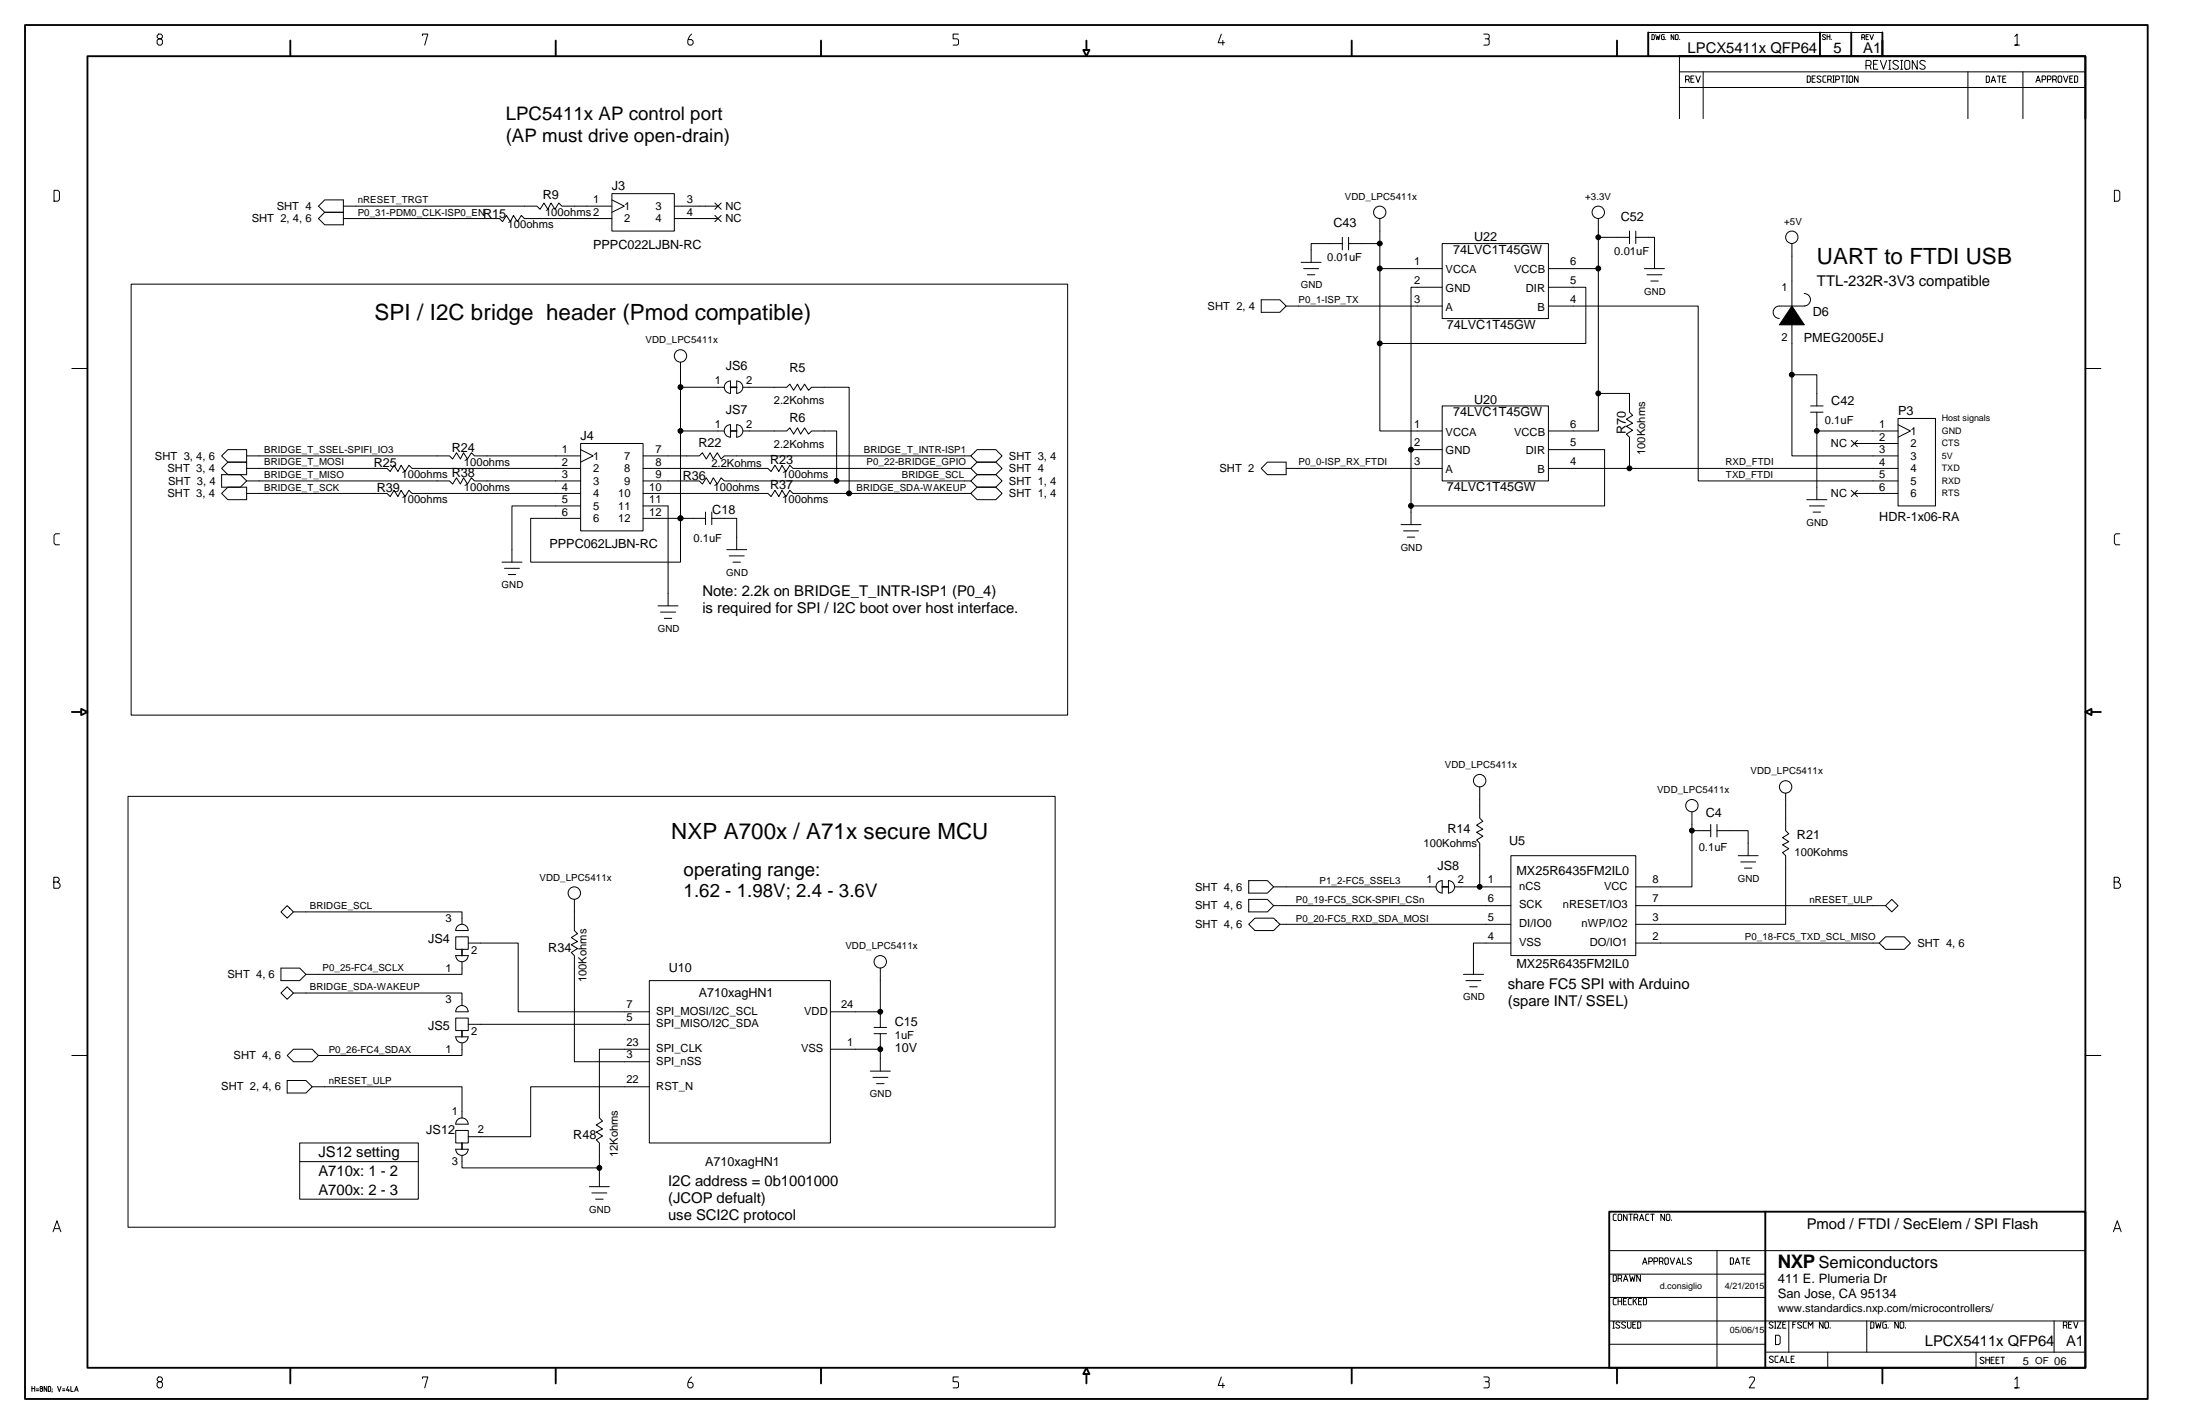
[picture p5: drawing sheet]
<svg xmlns="http://www.w3.org/2000/svg" width="432mm" height="279mm" viewBox="0 0 432 279" stroke-linecap="round" stroke-linejoin="round" font-family="sans-serif">
<g fill="none" stroke="#000" stroke-width=".2">
<path d="M31.1 6.7l-.3 .3v.3l.3 .3h.5l.3 .3v.6l-.3 .3h-.5l-.3-.3v-.6l.3-.3h.5l.3-.3v-.3l-.3-.3zM82.9 7v-.3h1.1l-.6 2.1M135.7 6.7a2.04 2.04 0 0 0-.7 1.8l.3 .3h.4l.3-.3v-.4l-.3-.3h-.6M188.1 6.7h-1v.9h.7l.3 .3-.1 .8-.9 .1M239.7 6.7l-.6 1.7h1.2M240 7.9v.9M291.2 6.7h.8a.55 .55 0 0 1 .2 .8l-.2 .1M291.5 7.6l.7 .1 .1 .8-.3 .3h-.8M324.2 6.8h.4l.1 .1v.7l-.1 .2h-.4zM325 6.8l.2 1 .2-.7 .2 .7 .2-1M326.6 6.8h-.4l-.1 .1 .1 .9h.4v-.6h-.1M326.9 7.7v.1"/>
<path d="M328.5 6.8v1l-.5-1v1M329 6.8l.4 .1v.7l-.2 .2-.4-.2v-.7zM329.6 11v12.3M329.6 17.2h79.7M329.6 14.1h79.7M329.7 7.7v.1M330.8 15.6h.6l.2-.1v-.4l-.2-.2h-.6v1.3M331.4 15.6l.2 .6M331.9 15.5h.4M332.5 14.9h-.6v1.3h.6M332.8 14.9l.5 1.3 .4-1.3M334.3 14.1v9.2"/>
<path d="M354.7 14.9h.5l.1 .2v.9l-.1 .2h-.5zM355.7 15.5h.4M356.3 14.9h-.6v1.3h.6M357.4 15.1a.47 .47 0 0 0-.8 .1l.7 .5v.3a.49 .49 0 0 1-.7 0M358.3 6.9l-.2-.1-.3 .1v.2l.5 .5-.2 .2-.4-.2M358.4 14.9h-.5l-.1 .2v.9l.1 .2h.5M358.6 6.8v1M358.6 7.2h.6M358.7 15.6h.6l.1-.1v-.4l-.1-.2h-.6v1.3M359.2 6.8v1M359.3 15.6l.1 .6M359.4 7.7v.1"/>
<path d="M359.7 14.9h.3M359.7 16.2h.3M359.9 14.9v1.3M360.3 15.6h.5l.2-.1v-.4l-.2-.2h-.5v1.3M361.4 14.9h.7M361.7 14.9v1.3M362.4 14.9h.2M362.4 16.2h.2M362.5 14.9v1.3M363.1 14.9h.4l.1 .2v.9l-.1 .2h-.4l-.2-.2v-.9zM364.7 14.9v1.3l-.7-1.3v1.3M365.4 7.3h.4l.2-.1-.2-.4h-.4v1"/>
<path d="M365.8 7.3l.2 .5M366.2 12.8h.8l.2-.2v-.5l-.2-.2h-.8v1.7M366.2 7.2h.4M366.7 6.8h-.5v1h.5M367 12.8l.2 .8M367 6.8l.3 1 .4-1M367.7 12.6h.6M368.6 11.9h-.9v1.7h.9M369.1 11.9l.6 1.7 .6-1.7M369.5 6.4h-46v4.6h46M370.7 13.6h.4M370.7 11.9h.4"/>
<path d="M370.9 11.9v1.7M372.6 12.1a.62 .62 0 0 0-1.1 .1l.1 .3 .9 .5 .1 .2-.1 .3a.7 .7 0 0 1-1-.2M373 13.6h.4M373 11.9h.4M373.2 11.9v1.7M374.1 11.9h.5l.2 .2v1.2l-.2 .3h-.5l-.3-.3v-1.2zM376.3 11.9v1.7l-1-1.7v1.7M377.9 12.1a.62 .62 0 0 0-1.1 .1l.1 .3 .9 .5 .1 .2-.1 .3a.68 .68 0 0 1-1-.2M386.2 14.1v9.2M389.8 14.9h.5l.2 .2v.9l-.2 .2h-.5zM390.8 16.2l.4-1.3 .5 1.3M391 15.8h.5"/>
<path d="M392 14.9h.7M392.4 14.9v1.3M393.1 15.5h.4M393.7 14.9h-.6v1.3h.6M395.5 7.2l.4-.5v2.1h-.4h.9M397 14.1v9.2M399.6 16.2l.4-1.3 .5 1.3M399.8 15.8h.5M400.8 15.6h.5l.2-.1v-.4l-.2-.2h-.5v1.3M401.8 15.6h.6l.1-.1v-.4l-.1-.2h-.6v1.3M402.9 15.6h.5l.2-.1v-.4l-.2-.2h-.5v1.3M403.4 15.6l.2 .6"/>
<path d="M404.1 14.9h.4l.2 .2v.9l-.2 .2h-.4l-.2-.2v-.9zM405 14.9l.4 1.3 .5-1.3M406.2 15.5h.5M406.8 14.9h-.6v1.3h.6M407.2 14.9h.4l.2 .2v.9l-.2 .2h-.4zM10.6 37.3h.8l.3 .4v1.5l-.3 .3h-.8zM63.7 39.2h3.7v4.9h-3.7l-1.2-1.2 1.2-1.2h3.7h-3.7l-1.2-1.3zM120.1 38h12.3v7.3h-12.3zM120.1 39.2l2.4 1.2-2.4 1.3M140.3 39.8l1.2 1.3M141.5 39.8l-1.2 1.3M415 37.3h.8l.3 .4v1.5l-.3 .3h-.8z"/>
<path d="M25.7 55.8h183.8v84.5h-183.8zM67.4 40.4h38l.6 .7 .8-1.3 .7 1.3 .6-1.3 .8 1.3 .8-1.3 .6 .6h9.8M67.4 42.9h30.6l.6 .6 .8-1.2 .8 1.2 .6-1.2 .8 1.2 .7-1.2 .6 .6h17.2M140.3 42.3l1.2 1.2M140.9 42.9h-8.5M140.9 40.4h-8.5M141.5 42.3l-1.2 1.2M247.5 58.8h3.7l1.2 1.2-1.2 1.3h-3.7zM255.4 51.5h3.9M255.9 52.7h2.9M256.6 53.9h1.5M263.5 47.8h-6.2v3.7"/>
<path d="M263.5 46.6v2.4M264.7 47.8h6.1M264.7 46.6v2.4M270.8 42.9v41.7h12.3M270.8 52.7h12.3M283.1 47.8h20.8v14.7h-20.8zM283.1 56.4h-6.2v46.5M303.9 56.4h7.4v11h-40.5M303.9 52.7h9.8M313.7 42.9v41.7h-9.8M313.7 46.6h6.1M319.8 45.3v2.5"/>
<path d="M321.1 46.6h3.6v6.1M321.1 45.3v2.5M322.8 52.7h3.9M323.3 53.9h2.9M324 55.1h1.5M351.7 47.8v12.2M354.1 57.6a1.22 1.22 0 0 1 1.2 1.2 1.22 1.22 0 0 1-1.2 1.2M14.1 72.3h3.1M133.6 71.1v39.2h-29.4v-8.6h9.8M142.2 76h-8.6M142.4 75.2l.6-.4h.4v2.4a1.21 1.21 0 0 1-1-2zM144.6 74.8a1.21 1.21 0 0 1 1.2 1.2 1.21 1.21 0 0 1-1.2 1.2z"/>
<path d="M145.8 76h8.6l.6-.6 .8 1.2 .7-1.2 .6 1.2 .8-1.2 .8 1.2 .6-.6h7.4v20.8M252.4 60h30.7M283.1 79.7h20.8v14.7h-20.8zM303.9 60h29.4v34.4h39.2M313.7 77.2h6.1v3.7l.6 .6-1.2 .8 1.2 .7-1.2 .7 1.2 .7-1.2 .8 .6 .6v6.1M349.2 60a1.22 1.22 0 0 0-1.2 1.3 1.22 1.22 0 0 0 1.2 1.2M349.2 60h4.9M351.7 73.5h4.9v6.2M351.7 62.5v27h20.8M355.4 79.7h2.4M409.3 72.3h3M43.5 96.8l1.2-1.2h3.7v2.4h-3.7z"/>
<path d="M43.5 89.5l1.2-1.3h3.7v4.9h-3.7l-1.2-1.2 1.2-1.2h3.7h-3.7zM43.5 93.1h3.7l1.2 1.3-1.2 1.2h-3.7zM48.4 94.4h39.8l.6 .6 .8-1.3 .8 1.3 .6-1.3 .8 1.3 .7-1.3 .6 .7h20.9M48.4 89.5h39.8l.6 .6 .8-1.3 .8 1.3 .6-1.3 .8 1.3 .7-1.3 .6 .7h20.9M114 91.9h-33.1l-.6-.6-.8 1.2-.8-1.2-.6 1.2-.8-1.2-.7 1.2-.6-.6h-27.6M114 96.8h-33.1l-.6-.6-.8 1.2-.8-1.2-.6 1.2-.8-1.2-.7 1.2-.6-.6h-27.6M114 87h12.2v17.2h-12.2zM114 88.2l2.4 1.3-2.4 1.2M114 99.3h-13.5v11M126.2 91.9h24.5l.6 .6 .8-1.2 .8 1.2 .6-1.2 .8 1.2 .7-1.2 .6 .6h34.9M126.2 94.4h11l.7 .6 .7-1.3 .8 1.3 .6-1.3 .8 1.3 .7-1.3 .7 .7h48.3M126.2 96.8h24.5l.6 .6 .8-1.2 .8 1.2 .6-1.2 .8 1.2 .7-1.2 .6 .6h34.9"/>
<path d="M126.2 89.5h11l.7-.7 .7 1.3 .8-1.3 .6 1.3 .8-1.3 .7 1.3 .7-.6h48.3M126.2 99.3h4.9v19.6M133.6 84.6h8.6M142.4 83.8l.6-.4 .4-.1v2.5a1.22 1.22 0 0 1-1-2zM144.6 83.3a1.22 1.22 0 0 1 1.2 1.3 1.22 1.22 0 0 1-1.2 1.2zM145.8 84.6h8.6l.6-.7 .8 1.3 .7-1.3 .6 1.3 .8-1.3 .8 1.3 .6-.6h4.9v9.8M191.8 95.6h3.7l1.2 1.2-1.2 1.2h-3.7l-1.3-1.2zM191.8 93.1h3.7l1.2 1.3-1.2 1.2h-3.7l-1.3-1.2zM191.8 88.2h3.7l1.2 1.3-1.2 1.2h-3.7l-1.3-1.2zM191.8 90.7h3.7l1.2 1.2-1.2 1.2h-3.7l-1.3-1.2zM248.8 90.7h3.6v2.4h-3.6l-1.3-1.2zM283.1 91.9h-30.7"/>
<path d="M283.1 88.2h-6.2M303.9 88.2h11v11.1h-38M303.9 91.9h68.6M354.6 98h4M355.1 99.3h3M355.4 80.9h2.4M356.6 84.6h15.9M356.6 80.9v17.1M363.3 86.4l1.3 1.2M363.3 96.2l1.3 1.2M363.9 96.8h8.6M363.9 87h8.6"/>
<path d="M364.6 86.4l-1.3 1.2M364.6 96.2l-1.3 1.2M372.5 82.1h7.4v17.2h-7.4zM372.5 83.3l2.5 1.3-2.5 1.2M11.7 104.7h-.8l-.3 .4v1.5l.3 .3h.8M98.5 110.3h3.9M99 111.5h3M99.8 112.7h1.4M126.2 101.7h12.3M129.2 118.9h3.9M138.5 100.5v2.4M139.7 101.7h4.9v6.1"/>
<path d="M139.7 100.5v2.4M142.6 107.8h4M143.1 109.1h3M143.9 110.3h1.4M275 102.9h3.9M275.5 104.2h2.9M276.2 105.4h1.5M355.9 100.5h1.4M416.1 104.7h-.8l-.3 .4v1.5l.3 .3h.8M129.6 120.1h3M130.4 121.3h1.4M25.1 156.3h182v84.5h-182z"/>
<path d="M290.4 154.4v6.1l.6 .6-1.2 .8 1.2 .8-1.2 .6 1.2 .8-1.2 .7 .6 .6v8.6M332.1 159.3v14.7h-11M350.5 155.6v7.4l.6 .6-1.2 .8 1.2 .7-1.2 .7 1.2 .7-1.2 .8 .6 .6v13.5h-29.4M10.6 173.1h.7l.3-.4v-.3l-.3-.3h-.7v2.2h.9l.3-.3v-.5l-.5-.4M55.1 178.9l1.3-1.2 1.2 1.2-1.2 1.2zM57.6 178.9h33.1v2.5M112.7 176.5v6.1l.6 .6-1.2 .8 1.2 .7-1.2 .7 1.2 .7-1.2 .8 .6 .6v20.8h14.7M245.1 172.8h3.7l1.2 1.2-1.2 1.2h-3.7zM245.1 176.5h3.7l1.2 1.2-1.2 1.2h-3.7zM250 174h31.9M250 177.7h46.5M282.1 173.3l.6-.5h.4v2.4a1.22 1.22 0 0 1-1-1.9z"/>
<path d="M284.3 172.8a1.22 1.22 0 0 1 1.2 1.2 1.22 1.22 0 0 1-1.2 1.2M284.3 172.8v2.4M285.5 174h11M296.5 167.9h24.6v19.6h-24.6zM335.8 163h-3.7M335.8 161.8v2.4M337 161.8v2.4M337 163h6.1v4.9M341.2 167.9h3.9M341.7 169.1h2.9M342.4 170.3h1.5M370.1 177.7h-49"/>
<path d="M371.3 176.5l1.2 1.2-1.2 1.2-1.2-1.2zM415 173.1h.7l.3-.4v-.3l-.3-.3h-.7v2.2h.9l.3-.3v-.5l-.5-.4M55.1 189.9h3.7l1.2 1.3-1.2 1.2h-3.7zM55.1 194.8l1.3-1.2 1.2 1.2-1.2 1.3zM57.6 194.8h33.1v2.5M89.5 183.8h2.4v2.5h-2.4zM89.5 199.7h2.4v2.5h-2.4zM89.5 187.5h2.4a1.22 1.22 0 0 1-1.2 1.2 1.22 1.22 0 0 1-1.2-1.2zM89.5 198.5a1.22 1.22 0 0 1 1.2-1.2 1.22 1.22 0 0 1 1.2 1.2M89.5 198.5h2.4M89.9 181.6a1.23 1.23 0 0 1 2 1h-2.4v-.4zM90.7 188.7v2.5h-30.7"/>
<path d="M91.9 185h9.8v13.5h25.7M127.4 192.4h35.6v31.9h-35.6zM163 198.5h9.8M172.8 189.9v11.7M245.1 181.4l1.2-1.3h3.7l1.2 1.3-1.2 1.2h-3.7zM251.2 181.4h45.3M287.2 191.2h4M287.7 192.4h3M288.5 193.6h1.4M296.5 185h-7.3v6.2M321.1 185h47.8M370.1 183.8h3.7l1.2 1.2-1.2 1.3h-3.7l-1.2-1.3z"/>
<path d="M14.1 207.1h3.1M56.4 212h3.6l1.3 1.2-1.3 1.3h-3.6zM56.4 207.1l1.2-1.2h3.7l1.2 1.2-1.2 1.2h-3.7zM61.3 213.2h29.4v6.2M89.5 203.4a1.22 1.22 0 0 0 1.2 1.2 1.22 1.22 0 0 0 1.2-1.2M89.5 203.4h2.4M89.9 219.6a1.23 1.23 0 0 1 2 1h-2.4v-.4zM90.7 204.6v2.5h-28.2M91.9 201h35.5M127.4 205.9h-9.8v13.5l.7 .6-1.3 .7 1.3 .8-1.3 .6 1.3 .8-1.3 .7 .6 .7v8.5M127.4 213.2h-23.2v9.8h-12.3M163 205.9h9.8"/>
<path d="M170.8 210.2h4M171.3 211.4h3M171.6 201.6h2.4M171.6 202.8h2.4M172 212.6h1.5M172.8 202.8v7.4M409.3 207.1h3M58.8 224.3h23.3v11h-23.3zM58.8 227.9h23.3M89.5 221.8h2.4v2.5h-2.4zM89.5 225.5h2.4a1.22 1.22 0 0 1-1.2 1.2 1.22 1.22 0 0 1-1.2-1.2zM90.7 226.7v2.5h26.9"/>
<path d="M115.7 232.8h3.9M116.2 234.1h2.9M116.9 235.3h1.5M317.2 238.2h-.4l-.2 .2v.9l.2 .2h.4M317.8 238.2h.3l.2 .2v.9l-.2 .2h-.3l-.2-.2v-.9zM319.3 238.2v1.3l-.7-1.3v1.3M319.7 238.2h.7M320.1 238.2v1.3M320.7 238.9h.5l.2-.1v-.4l-.2-.2h-.5v1.3M321.2 238.9l.2 .6M321.8 239.5l.4-1.3 .4 1.3M321.9 239.1h.6"/>
<path d="M323.6 238.2h-.4l-.2 .2v.9l.2 .2h.4M324 238.2h.7M324.3 238.2v1.3M326.7 238.2v1.3l-.7-1.3v1.3M327.2 238.2h.4l.1 .2v.9l-.1 .2h-.4l-.2-.2v-.9zM328.1 239.4v.1M10.4 241.7l.8-2.2 .7 2.2M10.7 241.1h.9M315.8 245.4h93.5M315.8 254.6h30.7M315.8 250h30.7M315.8 259.2h93.5"/>
<path d="M316.6 259.4h.3M316.6 250.2h.5l.1 .1v.9l-.1 .2h-.5zM316.7 259.4v1.2M317.2 254.8h-.4l-.2 .1v.9l.2 .2h.4M317.6 254.8v1.2M317.6 255.3h.7M317.6 250.9h.5l.2-.2v-.4l-.2-.1h-.5v1.2M317.9 259.5a.47 .47 0 0 0-.8 .1l.7 .6 .1 .1-.1 .2a.47 .47 0 0 1-.7-.1M318.1 250.9l.2 .5M318.3 254.8v1.2M318.6 255.3h.5M318.6 251.4l.5-1.2 .4 1.2"/>
<path d="M318.8 251h.5M319.1 259.5a.47 .47 0 0 0-.8 .1l.7 .6v.3a.49 .49 0 0 1-.7-.1M319.2 254.8h-.6v1.2h.6M319.4 259.4v1l.2 .2h.4l.1-.2v-1M319.8 250.2l.3 1.2 .3-.9 .3 .9 .2-1.2M320.2 254.8h-.4l-.2 .1v.9l.2 .2h.4M320.5 259.9h.4M320.5 254.8v1.2M320.8 255.2l.4 .8M321.1 259.4h-.6v1.2h.6M321.2 254.8l-.7 .7M321.4 259.4h.5l.1 .1v.9l-.1 .2h-.5z"/>
<path d="M321.6 255.3h.4M322 250.2v1.2l-.8-1.2v1.2M322.2 254.8h-.6v1.2h.6M322.4 248.1l.4-1.3 .5 1.3M322.6 254.8h.4l.2 .1v.9l-.2 .2h-.4zM322.6 247.7h.5M323.6 247.5h.5l.2-.1v-.4l-.2-.2h-.5v1.3M324.6 247.5h.6l.2-.1v-.4l-.2-.2h-.6v1.3M325.7 247.5h.5l.2-.1v-.4l-.2-.2h-.5v1.3M326.2 247.5l.2 .6M326.9 246.8h.4l.1 .2v.9l-.1 .2h-.4l-.2-.2v-.9zM327.8 246.8l.4 1.3 .5-1.3"/>
<path d="M329 248.1l.5-1.3 .4 1.3M329.2 247.7h.5M330.2 246.8v1.3h.7M332 247a.47 .47 0 0 0-.8 .1l.8 .7-.3 .3-.5-.2M337 245.4v23M339.6 246.8h.5l.1 .2v.9l-.1 .2h-.5zM340.6 248.1l.4-1.3 .5 1.3M340.7 247.7h.6M341.8 246.8h.7M342.2 246.8v1.3M342.9 247.4h.4M343.5 246.8h-.6v1.3h.6"/>
<path d="M348 259.5a.47 .47 0 0 0-.8 .1l.8 .7-.3 .3-.5-.2M348.3 259.4h.3M348.4 259.4v1.2M348.8 259.4h.8l-.8 1.2h.8M349.9 259.9h.5M350.5 259.4h-.6v1.2h.6M351.1 259.2v6.1M351.9 259.9h.4M352.5 259.4h-.6v1.2M353.6 259.5a.47 .47 0 0 0-.8 .1l.8 .7a.45 .45 0 0 1-.3 .3 .45 .45 0 0 1-.5-.2M354.6 259.4h-.5l-.2 .1v.9l.2 .2h.5M357.8 259.4v1.2l-.7-1.2v1.2"/>
<path d="M358.3 259.4h.4l.2 .1v.9l-.2 .2h-.4l-.1-.2v-.9zM366.4 259.2v6.1M367.2 259.4h.4l.2 .1v.9l-.2 .2h-.4zM368.1 259.4l.3 1.2 .3-.9 .3 .9 .2-1.2M370.2 259.4h-.5l-.2 .1v.9l.2 .2h.5v-.7h-.2M372.6 259.4v1.2l-.7-1.2v1.2M373.1 259.4h.4l.2 .1v.9l-.2 .2h-.4l-.2-.2v-.9zM403.2 259.2v6.1M406 259.9h.4M406.6 259.4h-.6v1.2h.6M407 259.4l.4 1.2 .5-1.2M414.8 241.7l.8-2.2 .7 2.2"/>
<path d="M415.1 241.1h.9M6.3 272v1M6.3 272.4h.5M6.8 272v1M7.1 272.9h.5M7.1 272.5h.5M8 272l-.1 .3 .4 .3-.1 .4h-.2l-.1-.4 .3-.2 .1-.2zM9.2 272v1l-.5-1v1M9.5 272l.4 .2v.7l-.1 .1h-.3zM10.2 272.9v.2M10.2 272.5v.1M11.3 272l.3 1 .4-1"/>
<path d="M12.3 272.9h.4M12.3 272.5h.4M13.3 272l-.2 .8h.5M13.5 272.6v.4M13.9 272v1h.5M14.6 273l.4-1 .3 1M14.8 272.7h.4M31.1 270.2l-.3 .3v.3l.3 .3h.5l.3 .3v.6l-.3 .3h-.5l-.3-.3v-.6l.3-.3h.5l.3-.3v-.3l-.3-.3zM82.9 270.5v-.3h1.1l-.6 2.1M135.7 270.2a2.03 2.03 0 0 0-.7 1.8l.3 .3h.4l.3-.3v-.4l-.3-.4h-.6M188.1 270.2h-1v.9h.7l.3 .3-.1 .8-.9 .1M239.7 270.2l-.6 1.6h1.2"/>
<path d="M240 271.4v.9M291.2 270.2h.8a.5 .5 0 0 1 .3 .4 .5 .5 0 0 1-.3 .5M291.5 271.1l.7 .1 .1 .8-.3 .3h-.8M315.8 263.8h30.7M316.6 260.6h.3M343.3 270.3l.3-.1h.5l.2 .1 .1 .2v.3l-1.1 1.5h1.1M346.5 265.3h62.8M348.1 266.3a.47 .47 0 0 0-.8 .1l.8 .7a.45 .45 0 0 1-.8 0M348.3 260.6h.3M348.5 262h.6l.3 .3v1.2l-.3 .3h-.6zM349 266.1h-.4l-.2 .2v.8l.2 .2h.4M349.3 267.3l.5-1.2 .4 1.2"/>
<path d="M349.5 267h.6M350.6 266.1v1.2h.6M351.6 266.6h.4M352.2 266.1h-.6v1.2h.6M354.9 260.6v-1.2l.5 .7 .4-.7v1.2M358.7 265.3v3.1M359.2 260.5v.1M370.6 260.5v.1M374 260.5v.1M387.8 265.3v3.1M389.4 266.5l-.5-.2-.3 .3 .7 .5 .1 .2-.1 .1a.47 .47 0 0 1-.7-.1M389.8 266.3v1.2"/>
<path d="M389.8 266.8h.7M390.5 266.3v1.2M390.8 266.8h.4M391.4 266.3h-.6v1.2h.6M391.8 266.8h.4M392.4 266.3h-.6v1.2h.6M392.7 266.3h.7M393.1 266.3v1.2M395.5 270.6l.4-.4v2.1h-.4h.9M405 260.1h.5l.2-.2v-.4l-.2-.1h-.5v1.2M405.5 260.1l.2 .5"/>
<circle cx="270.8" cy="41.7" r="1.21"/>
<circle cx="313.7" cy="41.7" r="1.21"/>
<circle cx="351.7" cy="46.6" r="1.21"/>
<circle cx="133.6" cy="69.8" r="1.21"/>
<circle cx="290.4" cy="153.2" r="1.22"/>
<circle cx="332.1" cy="158.1" r="1.21"/>
<circle cx="350.5" cy="154.4" r="1.22"/>
<circle cx="112.7" cy="175.2" r="1.22"/>
<circle cx="172.8" cy="188.7" r="1.22"/>
</g>
<g fill="#000" stroke="#000" stroke-width=".2">
<path d="M351.7 60l2.4 3.7h-4.9z" fill-rule="evenodd"/>
<circle cx="270.8" cy="52.7" r=".49"/>
<circle cx="270.8" cy="47.8" r=".48"/>
<circle cx="313.7" cy="52.7" r=".48"/>
<circle cx="313.7" cy="46.6" r=".48"/>
<circle cx="133.6" cy="76" r=".49"/>
<circle cx="270.8" cy="67.4" r=".48"/>
<circle cx="313.7" cy="77.2" r=".48"/>
<circle cx="351.7" cy="73.5" r=".48"/>
<circle cx="133.6" cy="84.5" r=".48"/>
<circle cx="164.2" cy="94.3" r=".48"/>
<circle cx="166.7" cy="96.8" r=".48"/>
<circle cx="276.9" cy="88.2" r=".48"/>
<circle cx="276.9" cy="99.2" r=".48"/>
<circle cx="319.8" cy="91.9" r=".48"/>
<circle cx="356.6" cy="84.5" r=".48"/>
<circle cx="133.6" cy="101.7" r=".48"/>
<circle cx="290.4" cy="174" r=".48"/>
<circle cx="332.1" cy="163" r=".48"/>
<circle cx="172.8" cy="198.5" r=".48"/>
<circle cx="172.8" cy="205.9" r=".48"/>
<circle cx="117.6" cy="229.1" r=".48"/>
</g>
<path d="M143.4 76h1.2M143.4 84.6h1.2M283.1 174h1.2M90.7 186.3v1.2M90.7 202.2v1.2M90.7 224.3v1.2" fill="none" stroke="#000" stroke-width=".32"/>
<g fill="none" stroke="#000" stroke-width=".37">
<path d="M4.9 4.9h416.6v269.6h-416.6zM17.2 11h392.1v257.4h-392.1zM57 8v3M109.1 8v3M161.1 8v3M213.2 8v1.8h-.6l.6 1.2 .6-1.2h-.6M265.3 8v3M317.4 8v3M323.5 6.4v4.6M329.6 11h79.7v12.3M357.2 6.4v4.6M363.3 6.4v4.6"/>
<path d="M369.5 6.4v4.6M14.1 139.7h1.8v.6l1.3-.6-1.3-.6v.6M410.5 139.7v.6l-1.2-.6 1.2-.6v.6h1.8M315.8 237.7h93.5v30.7h-93.5zM346.5 237.7v30.7M57 268.4v3M109.1 268.4v3M161.1 268.4v3M213.2 269.6h-.6l.6-1.2 .6 1.2h-.6v1.8M265.3 268.4v3M317.4 268.4v3M369.5 268.4v3"/>
</g>
<g font-size="4.4">
<text x="356.6" y="51.8">UART to FTDI USB</text>
<text x="73.5" y="62.8">SPI / I2C bridge header (Pmod compatible)</text>
<text x="131.7" y="164.5">NXP A700x / A71x secure MCU</text>
</g>
<g font-size="3.7">
<text x="99.3" y="23.6">LPC5411x AP control port</text>
<text x="99.3" y="27.8">(AP must drive open-drain)</text>
<text x="134.2" y="171.9">operating range:</text>
<text x="134.2" y="176.1">1.62 - 1.98V; 2.4 - 3.6V</text>
<text x="348.9" y="248.7">NXP</text>
</g>
<text font-size="3.3" x="356.9" y="248.8">Semiconductors</text>
<g font-size="2.9">
<text x="331.2" y="10.5">LPCX5411x QFP64</text>
<text x="359.9" y="10.5">5</text>
<text x="365.7" y="10.5">A1</text>
<text x="356.6" y="56.1">TTL-232R-3V3 compatible</text>
<text x="137.9" y="116.9">Note: 2.2k on BRIDGE_T_INTR-ISP1 (P0_4)</text>
<text x="137.9" y="120.2">is required for SPI / I2C boot over host interface.</text>
<text x="295.9" y="194.1">share FC5 SPI with Arduino</text>
<text x="295.9" y="197.4">(spare INT/ SSEL)</text>
<text x="62.5" y="227">JS12 setting</text>
<text x="62.5" y="230.7">A710x: 1 - 2</text>
<text x="131.1" y="232.7">I2C address = 0b1001000</text>
<text x="62.5" y="234.4">A700x: 2 - 3</text>
<text x="131.1" y="239.3">use SCI2C protocol</text>
<text x="131.1" y="236.1">(JCOP defualt)</text>
<text x="354.6" y="241.1">Pmod / FTDI / SecElem / SPI Flash</text>
<text x="377.8" y="264.1">LPCX5411x QFP64</text>
<text x="405.5" y="264.1">A1</text>
</g>
<g font-size="2.5">
<text x="106.5" y="39">R9</text>
<text x="120.1" y="37.3">J3</text>
<text x="94.8" y="42.7">R15</text>
<text x="261.7" y="44.5">C43</text>
<text x="289.3" y="47.4">U22</text>
<text x="318.1" y="43.3">C52</text>
<text x="116.4" y="48.8">PPPC022LJBN-RC</text>
<text x="285.2" y="49.8">74LVC1T45GW</text>
<text x="284" y="64.5">74LVC1T45GW</text>
<text x="355.8" y="62">D6</text>
<text x="354" y="67">PMEG2005EJ</text>
<text x="142.5" y="72.6">JS6</text>
<text x="155" y="73">R5</text>
<text x="142.5" y="81.2">JS7</text>
<text x="155" y="82.8">R6</text>
<text x="285.2" y="81.7">74LVC1T45GW</text>
<text x="289.3" y="79.2">U20</text>
<text x="359.4" y="79.5">C42</text>
<text x="372.5" y="81.5">P3</text>
<text x="88.7" y="88.6">R24</text>
<text x="114" y="86.4">J4</text>
<text x="137.1" y="87.7">R22</text>
<text x="319.1" y="85.2" transform="rotate(-90 319.1 85.2)">R70</text>
<text x="73.4" y="91.7">R25</text>
<text x="134" y="94.1">R36</text>
<text x="151.2" y="96">R37</text>
<text x="74" y="96.6">R39</text>
<text x="139.8" y="100.9">C18</text>
<text x="284" y="96.4">74LVC1T45GW</text>
<text x="107.8" y="107.6">PPPC062LJBN-RC</text>
<text x="368.9" y="102.3">HDR-1x06-RA</text>
<text x="334.8" y="160.2">C4</text>
<text x="284.1" y="163.4">R14</text>
<text x="296.2" y="165.7">U5</text>
<text x="352.7" y="164.6">R21</text>
<text x="282.1" y="170.6">JS8</text>
<text x="297.6" y="171.6">MX25R6435FM2IL0</text>
<text x="84" y="185">JS4</text>
<text x="107.6" y="186.7">R34</text>
<text x="131.3" y="190.8">U10</text>
<text x="297.6" y="190">MX25R6435FM2IL0</text>
<text x="137.2" y="195.6">A710xagHN1</text>
<text x="84" y="202.2">JS5</text>
<text x="175.6" y="201.4">C15</text>
<text x="175.6" y="206.5">10V</text>
<text x="83.7" y="222.6">JS12</text>
<text x="112.5" y="223.4">R48</text>
<text x="138.4" y="228.7">A710xagHN1</text>
<text x="348.9" y="251.8">411 E. Plumeria Dr</text>
<text x="348.9" y="254.7">San Jose, CA 95134</text>
</g>
<g font-size="2.2">
<text x="54.3" y="41.2">SHT 4</text>
<text x="116.4" y="39.9">1</text>
<text x="122.5" y="41.2">1</text>
<text x="128.7" y="41.2">3</text>
<text x="134.8" y="39.9">3</text>
<text x="142.4" y="41.2">NC</text>
<text x="49.4" y="43.6">SHT 2, 4, 6</text>
<text x="99.6" y="44.8">100ohms</text>
<text x="107" y="42.4">100ohms2</text>
<text x="122.5" y="43.6">2</text>
<text x="128.7" y="43.6">4</text>
<text x="134.8" y="42.4">4</text>
<text x="142.4" y="43.6">NC</text>
<text x="260.5" y="51.3">0.01uF</text>
<text x="277.6" y="52">1</text>
<text x="283.7" y="53.6">VCCA</text>
<text x="297.2" y="53.6">VCCB</text>
<text x="308.2" y="52">6</text>
<text x="316.8" y="50.1">0.01uF</text>
<text x="277.6" y="59.4">3</text>
<text x="277.6" y="55.7">2</text>
<text x="283.7" y="57.3">GND</text>
<text x="299.5" y="57.3">DIR</text>
<text x="308.2" y="59.4">4</text>
<text x="308.2" y="55.7">5</text>
<text x="349.7" y="57.1">1</text>
<text x="237" y="60.8">SHT 2, 4</text>
<text x="283.7" y="60.9">A</text>
<text x="301.8" y="60.9">B</text>
<text x="349.7" y="66.9">2</text>
<text x="140.3" y="75.3">1</text>
<text x="146.4" y="75.3">2</text>
<text x="140.3" y="83.9">1</text>
<text x="146.4" y="83.9">2</text>
<text x="151.9" y="79.3">2.2Kohms</text>
<text x="277.6" y="83.9">1</text>
<text x="308.2" y="83.9">6</text>
<text x="358.2" y="83.2">0.1uF</text>
<text x="110.3" y="88.9">1</text>
<text x="128.7" y="88.9">7</text>
<text x="151.9" y="87.9">2.2Kohms</text>
<text x="277.6" y="87.5">2</text>
<text x="283.7" y="89.1">GND</text>
<text x="283.7" y="85.4">VCCA</text>
<text x="297.2" y="85.4">VCCB</text>
<text x="299.5" y="89.1">DIR</text>
<text x="308.2" y="87.5">5</text>
<text x="322.9" y="89.3" transform="rotate(-90 322.9 89.3)">100Kohms</text>
<text x="359.4" y="87.7">NC</text>
<text x="368.9" y="88.9">3</text>
<text x="368.9" y="86.5">2</text>
<text x="368.9" y="84">1</text>
<text x="375" y="85.3">1</text>
<text x="375" y="87.7">2</text>
<text x="30.4" y="90.2">SHT 3, 4, 6</text>
<text x="32.9" y="92.6">SHT 3, 4</text>
<text x="33" y="95.1">SHT 3, 4</text>
<text x="78.8" y="93.9">100ohms R38</text>
<text x="91.1" y="91.4">100ohms</text>
<text x="110.3" y="91.4">2</text>
<text x="110.3" y="93.8">3</text>
<text x="116.4" y="90.2">1</text>
<text x="116.4" y="92.6">2</text>
<text x="116.4" y="95.1">3</text>
<text x="122.5" y="90.2">7</text>
<text x="122.5" y="92.6">8</text>
<text x="122.5" y="95.1">9</text>
<text x="128.7" y="91.4">8</text>
<text x="128.7" y="93.8">9</text>
<text x="139.6" y="91.6">2.2Kohms R23</text>
<text x="153.5" y="93.9">100ohms</text>
<text x="198" y="95.1">SHT 1, 4</text>
<text x="198" y="90.2">SHT 3, 4</text>
<text x="198" y="92.6">SHT 4</text>
<text x="239.4" y="92.6">SHT 2</text>
<text x="277.6" y="91.2">3</text>
<text x="283.7" y="92.8">A</text>
<text x="301.8" y="92.8">B</text>
<text x="308.2" y="91.2">4</text>
<text x="368.9" y="93.8">5</text>
<text x="368.9" y="91.4">4</text>
<text x="375" y="90.2">3</text>
<text x="375" y="92.6">4</text>
<text x="375" y="95.1">5</text>
<text x="32.9" y="97.5">SHT 3, 4</text>
<text x="78.8" y="98.8">100ohms</text>
<text x="91.1" y="96.3">100ohms</text>
<text x="110.3" y="96.3">4</text>
<text x="110.3" y="98.7">5</text>
<text x="110.3" y="101.2">6</text>
<text x="116.4" y="97.5">4</text>
<text x="116.4" y="100">5</text>
<text x="121.3" y="97.5">10</text>
<text x="121.3" y="100">11</text>
<text x="127.4" y="96.3">10</text>
<text x="127.4" y="98.7">11</text>
<text x="127.4" y="101.2">12</text>
<text x="140.1" y="96.3">100ohms</text>
<text x="153.5" y="98.8">100ohms</text>
<text x="198" y="97.5">SHT 1, 4</text>
<text x="359.4" y="97.5">NC</text>
<text x="368.9" y="96.3">6</text>
<text x="375" y="97.5">6</text>
<text x="116.4" y="102.4">6</text>
<text x="121.3" y="102.4">12</text>
<text x="136.1" y="106.4">0.1uF</text>
<text x="279.4" y="166.2">100Kohms</text>
<text x="333.4" y="167">0.1uF</text>
<text x="352.2" y="167.9">100Kohms</text>
<text x="280" y="173.3">1</text>
<text x="286.1" y="173.3">2</text>
<text x="292" y="173.3">1</text>
<text x="324.3" y="173.3">8</text>
<text x="234.6" y="174.7">SHT 4, 6</text>
<text x="234.6" y="178.4">SHT 4, 6</text>
<text x="292" y="177">6</text>
<text x="298.2" y="178.2">SCK</text>
<text x="298.2" y="174.6">nCS</text>
<text x="306.7" y="178.2">nRESET/IO3</text>
<text x="314.8" y="174.6">VCC</text>
<text x="324.4" y="177">7</text>
<text x="87.4" y="180.9">3</text>
<text x="234.6" y="182.1">SHT 4, 6</text>
<text x="292" y="184.4">4</text>
<text x="292" y="180.7">5</text>
<text x="298.2" y="185.6">VSS</text>
<text x="298.2" y="181.9">DI/IO0</text>
<text x="310.4" y="181.9">nWP/IO2</text>
<text x="312" y="185.6">DO/IO1</text>
<text x="324.3" y="184.4">2</text>
<text x="324.4" y="180.7">3</text>
<text x="376.3" y="185.8">SHT 4, 6</text>
<text x="44.6" y="191.9">SHT 4, 6</text>
<text x="87.4" y="190.7">1</text>
<text x="92.5" y="187.2">2</text>
<text x="87.4" y="196.8">3</text>
<text x="115.1" y="192.8" transform="rotate(-90 115.1 192.8)">100Kohms</text>
<text x="122.9" y="197.8">7</text>
<text x="165.1" y="197.8">24</text>
<text x="92.5" y="203.1">2</text>
<text x="122.9" y="200.3">5</text>
<text x="128.8" y="199.1">SPI_MOSI/I2C_SCL</text>
<text x="128.8" y="201.5">SPI_MISO/I2C_SDA</text>
<text x="157.8" y="199.1">VDD</text>
<text x="175.6" y="203.9">1uF</text>
<text x="45.8" y="207.8">SHT 4, 6</text>
<text x="87.4" y="206.6">1</text>
<text x="122.9" y="205.2">23</text>
<text x="122.9" y="207.6">3</text>
<text x="128.8" y="208.9">SPI_nSS</text>
<text x="128.8" y="206.4">SPI_CLK</text>
<text x="157.2" y="206.4">VSS</text>
<text x="166.3" y="205.2">1</text>
<text x="43.4" y="214">SHT 2, 4, 6</text>
<text x="122.9" y="212.6">22</text>
<text x="128.8" y="213.8">RST_N</text>
<text x="88.7" y="218.8">1</text>
<text x="93.8" y="222.3">2</text>
<text x="121.2" y="227.1" transform="rotate(-90 121.2 227.1)">12Kohms</text>
<text x="88.7" y="228.6">3</text>
<text x="348.9" y="257.5">www.standardics.nxp.com/microcontrollers/</text>
<text x="397" y="267.7">5</text>
<text x="403.2" y="267.7">06</text>
</g>
<g font-size="1.9">
<text x="70.2" y="39.9">nRESET_TRGT</text>
<text x="263.9" y="39.2">VDD_LPC5411x</text>
<text x="311.1" y="39.2">+3.3V</text>
<text x="70.2" y="42.3">P0_31-PDM0_CLK-ISP0_EN</text>
<text x="350.2" y="44.1">+5V</text>
<text x="254.8" y="59.5">P0_1-ISP_TX</text>
<text x="255.3" y="56.6">GND</text>
<text x="322.7" y="57.8">GND</text>
<text x="126.7" y="67.4">VDD_LPC5411x</text>
<text x="51.9" y="88.9">BRIDGE_T_SSEL-SPIFI_IO3</text>
<text x="169.5" y="88.9">BRIDGE_T_INTR-ISP1</text>
<text x="51.9" y="93.8">BRIDGE_T_MISO</text>
<text x="51.9" y="91.3">BRIDGE_T_MOSI</text>
<text x="170.1" y="91.3">P0_22-BRIDGE_GPIO</text>
<text x="177" y="93.8">BRIDGE_SCL</text>
<text x="254.8" y="91.3">P0_0-ISP_RX_FTDI</text>
<text x="338.7" y="91.3">RXD_FTDI</text>
<text x="338.8" y="93.8">TXD_FTDI</text>
<text x="51.9" y="96.2">BRIDGE_T_SCK</text>
<text x="168.1" y="96.2">BRIDGE_SDA-WAKEUP</text>
<text x="354.6" y="103.1">GND</text>
<text x="142.6" y="112.9">GND</text>
<text x="274.9" y="108">GND</text>
<text x="98.4" y="115.4">GND</text>
<text x="129.1" y="124">GND</text>
<text x="283.6" y="150.7">VDD_LPC5411x</text>
<text x="325.2" y="155.6">VDD_LPC5411x</text>
<text x="343.6" y="151.9">VDD_LPC5411x</text>
<text x="105.9" y="172.8">VDD_LPC5411x</text>
<text x="259" y="173.4">P1_2-FC5_SSEL3</text>
<text x="341.1" y="173">GND</text>
<text x="60.8" y="178.4">BRIDGE_SCL</text>
<text x="254.3" y="177.1">P0_19-FC5_SCK-SPIFI_CSn</text>
<text x="355.1" y="177.1">nRESET_ULP</text>
<text x="254.3" y="180.8">P0_20-FC5_RXD_SDA_MOSI</text>
<text x="342.5" y="184.5">P0_18-FC5_TXD_SCL_MISO</text>
<text x="63.3" y="190.6">P0_25-FC4_SCLX</text>
<text x="165.9" y="186.2">VDD_LPC5411x</text>
<text x="60.8" y="194.3">BRIDGE_SDA-WAKEUP</text>
<text x="287.2" y="196.3">GND</text>
<text x="64.5" y="206.5">P0_26-FC4_SDAX</text>
<text x="64.5" y="212.7">nRESET_ULP</text>
<text x="170.8" y="215.3">GND</text>
<text x="115.6" y="237.9">GND</text>
<text x="399.5" y="267.7">OF</text>
</g>
<g font-size="1.8">
<text x="381.1" y="82.7">Host signals</text>
<text x="381.1" y="85.1">GND</text>
<text x="381.1" y="87.6">CTS</text>
<text x="381.1" y="90">5V</text>
<text x="381.1" y="92.5">TXD</text>
<text x="381.1" y="94.9">RXD</text>
<text x="381.1" y="97.4">RTS</text>
<text x="325.8" y="253">d.consiglio</text>
<text x="338.6" y="253">4/21/2015</text>
<text x="339.5" y="261.6">05/06/15</text>
</g>
</svg>
